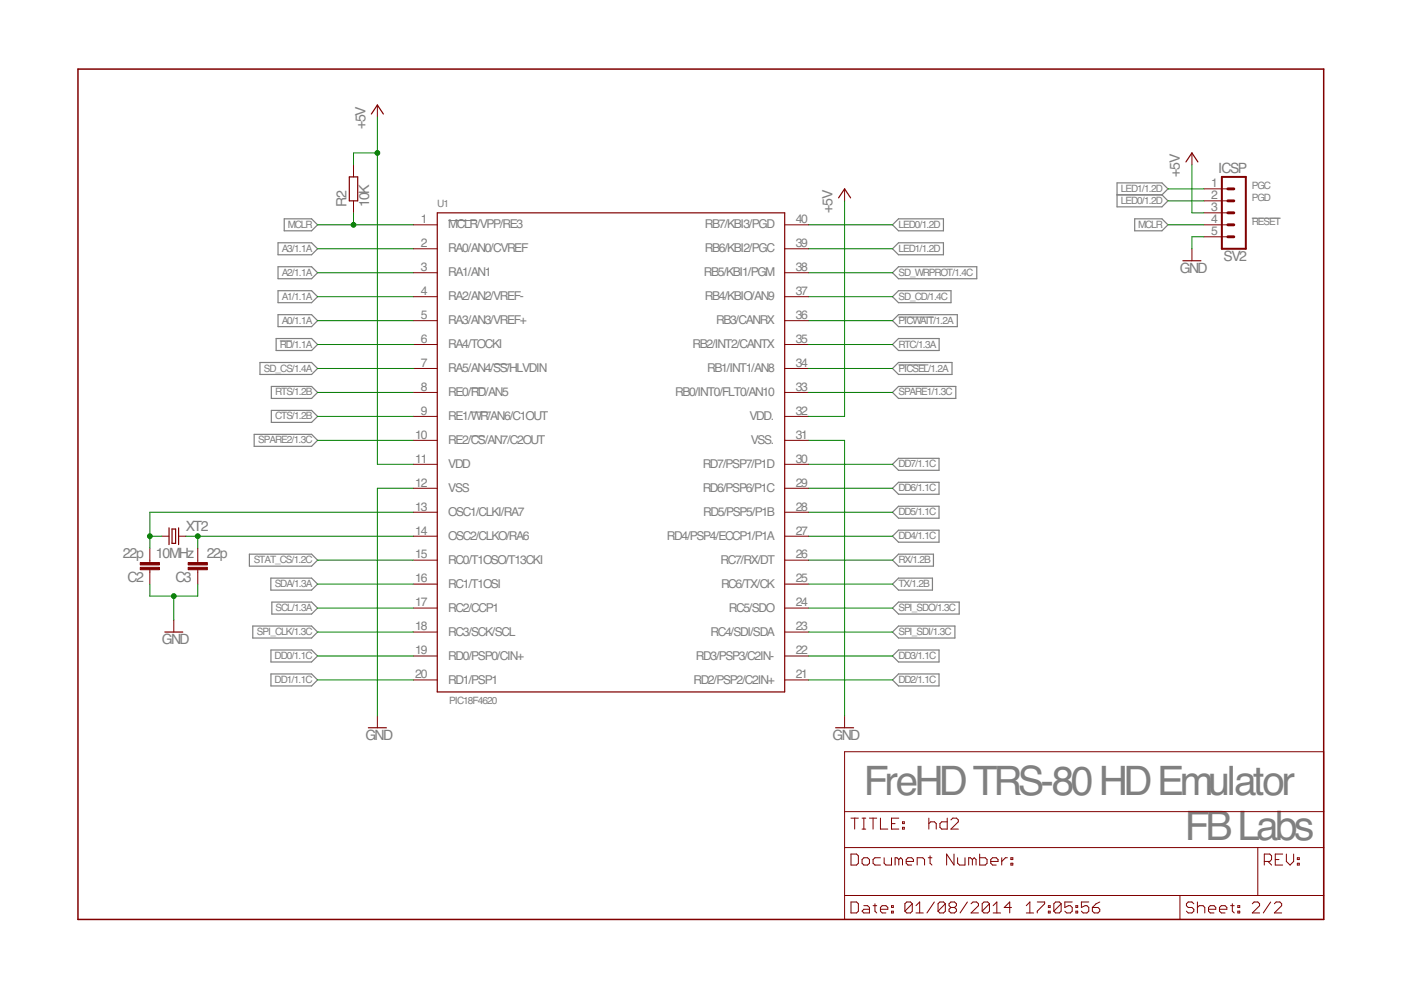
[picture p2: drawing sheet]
<svg xmlns="http://www.w3.org/2000/svg" width="297mm" height="210mm" viewBox="0 0 297 210" stroke-linecap="round" stroke-linejoin="round" font-family="sans-serif">
<path d="M95.1 46.8h6M265.4 46.3h5.9M59.3 72.3h2.6M104.5 77.2h3.5M190.5 77.4h6.3M190.5 67.2h7.4M99.8 82.3h3.1M99.8 87.4h4.1M99.8 92.5h3" fill="none" stroke="#808080" stroke-width=".21"/>
<g fill="none" stroke="#808080" stroke-width=".25">
<path d="M236.8 38.8h9.6l1.2 1.2-1.2 1.3 1.2 1.3-1.2 1.3h-9.6zM58.9 51.5h7.2l1.2 1.2-1.2 1.3h-7.2zM58.9 56.6h7.2l1.2 1.2-1.2 1.3h-7.2zM60.3 46.4h5.8l1.2 1.3-1.2 1.2h-5.8zM189.2 47.7l1.3-1.3h9.5v2.5h-9.5zM189.2 52.7l1.3-1.2h9.5v2.5h-9.5zM189.2 57.8l1.3-1.2h16.6v2.5h-16.6zM236.8 41.3h9.6M240.6 46.4h5.8l1.2 1.3-1.2 1.2h-5.8zM55.1 76.9h11l1.2 1.2-1.2 1.3h-11zM58.5 71.8h7.6l1.2 1.2-1.2 1.3h-7.6zM58.9 61.6h7.2l1.2 1.3-1.2 1.3h-7.2z"/>
<path d="M58.9 66.7h7.2l1.2 1.3-1.2 1.3h-7.2zM189.2 62.9l1.3-1.3h11.1v2.6h-11.1zM189.2 68l1.3-1.3h12.5v2.6h-12.5zM189.2 73l1.3-1.2h8.6v2.5h-8.6zM189.2 78.1l1.3-1.2h11.3v2.5h-11.3zM53.9 92.1h12.2l1.2 1.3-1.2 1.2h-12.2zM57.5 81.9h8.6l1.2 1.3-1.2 1.3h-8.6zM57.5 87h8.6l1.2 1.3-1.2 1.3h-8.6zM189.2 83.2l1.3-1.3h12.1v2.6h-12.1zM189.2 98.4l1.3-1.2h8.6v2.5h-8.6zM52.9 117.5h13.2l1.2 1.3-1.2 1.2h-13.2zM189.2 118.8l1.3-1.3h7.4v2.5h-7.4z"/>
<path d="M189.2 103.5l1.3-1.2h8.6v2.5h-8.6zM189.2 108.6l1.3-1.3h8.6v2.6h-8.6zM189.2 113.7l1.3-1.3h8.6v2.6h-8.6zM53.6 132.7h12.5l1.2 1.3-1.2 1.3h-12.5zM57.4 122.6h8.7l1.2 1.2-1.2 1.3h-8.7zM57.4 137.8h8.7l1.2 1.3-1.2 1.3h-8.7zM57.6 127.7h8.5l1.2 1.2-1.2 1.3h-8.5zM189.2 123.8l1.3-1.2h7.2v2.5h-7.2zM189.2 128.9l1.3-1.2h12.9v2.5h-12.9zM189.2 134l1.3-1.3h12v2.6h-12zM189.2 139.1l1.3-1.3h8.6v2.6h-8.6zM57.4 142.9h8.7l1.2 1.3-1.2 1.2h-8.7z"/>
<path d="M189.2 144.2l1.3-1.3h8.6v2.5h-8.6z"/>
</g>
<path d="M74.1 37.5h1.7v5.1h-1.7zM78.7 24.2l1.3-1.9 1.3 1.9M251.4 34.3l1.3-1.9 1.3 1.9M92.7 45.1h73.7v101.6h-73.7zM177.8 42l1.3-2 1.2 2M250.8 55.3h3.8M35.8 111.9v3.6M36.5 112.2h.7v3h-.7zM37.9 111.9v3.6M34.9 134h3.9M78.1 154.3h3.8M177.2 154.3h3.8" fill="none" stroke="#800000" stroke-width=".25"/>
<g fill="none" stroke="#800000" stroke-width=".21">
<path d="M75 35v2.5M80 22.3v2.5M252.7 32.4v2.6M75 42.6v2.5M87.6 47.7h5.1M87.6 52.7h5.1M87.6 57.8h5.1M166.4 47.7h5M166.4 52.7h5M166.4 57.8h5M179.1 40v2.6M252.7 52.7v2.6"/>
<path d="M255.2 47.7h5.1M255.2 40h5.1M255.2 42.6h5.1M255.2 45.1h5.1M255.2 50.2h5.1M87.6 62.9h5.1M87.6 68h5.1M87.6 73h5.1M87.6 78.1h5.1M166.4 62.9h5M166.4 68h5M166.4 73h5"/>
<path d="M166.4 78.1h5M87.6 83.2h5.1M87.6 88.3h5.1M87.6 93.4h5.1M87.6 98.4h5.1M166.4 83.2h5M166.4 88.3h5M166.4 93.4h5M166.4 98.4h5M31.8 116.2v3.1M34.3 113.7h1.5M37.9 113.7h1.5"/>
<path d="M41.9 116.2v3.1M87.6 103.5h5.1M87.6 108.6h5.1M87.6 113.7h5.1M87.6 118.8h5.1M166.4 103.5h5M166.4 108.6h5M166.4 113.7h5M166.4 118.8h5M31.8 120.8v3M36.9 131.5v2.5M41.9 120.8v3"/>
<path d="M87.6 123.8h5.1M87.6 128.9h5.1M87.6 134h5.1M87.6 139.1h5.1M166.4 123.8h5M166.4 128.9h5M166.4 134h5M166.4 139.1h5M80 151.8v2.5M87.6 144.2h5.1M166.4 144.2h5M179.1 159.4h101.5v35.5h-101.5z"/>
<path d="M179.1 151.8v2.5M179.1 179.7h101.5M179.1 172.1h101.5M180.4 173.5h1.6M181.2 173.5v2.3M182.8 173.5h.8M182.8 175.8h.8M183.2 173.5v2.3M184.3 173.5h1.6M185.1 173.5v2.3M186.7 173.5v2.3h1.5M189 174.6h.8"/>
<path d="M190.6 173.5h-1.6v2.3h1.6M191.3 175.4h.4v.4h-.4zM191.3 174.2h.4v.4h-.4zM196.9 174.6l.4-.4h.8l.4 .4v1.2M196.9 173.5v2.3M200.8 173.5v2.3h-1.1l-.4-.4v-.8l.4-.4h1.1M201.6 173.8l.4-.3h.8l.4 .3v.4l-1.6 1.6h1.6M266.7 179.7v10.2M179.1 189.9h101.5M180.4 181.1h1.2l.4 .4v1.5l-.4 .4h-1.2zM180.4 191.2h1.2l.4 .4v1.6l-.4 .4h-1.2zM182.8 182.2l.4-.3h.7l.4 .3v.8l-.4 .4h-.7l-.4-.4z"/>
<path d="M183.2 192h.7l.4 .4v1.2h-1.1l-.4-.4 .4-.4h1.1M185.1 192h.8M185.5 191.6v1.6l.4 .4M186.7 192.8h1.5v-.4l-.4-.4h-.8l-.3 .4v.8l.3 .4h.8M186.7 181.9h-1.2l-.4 .3v.8l.4 .4h1.2M187.5 181.9v1.1l.3 .4h1.2v-1.5M189 193.2h.4v.4h-.4zM189 192h.4v.4h-.4zM190.6 182.2l-.4-.3h-.4v1.5M190.6 182.2l.4-.3 .3 .3v1.2M190.6 182.2v1.2M192.1 182.6h1.6v-.4l-.4-.3h-.8l-.4 .3v.8l.4 .4h.8"/>
<path d="M193.4 191.6v1.6l-.4 .4h-.7l-.4-.4M193.4 191.6l-.4-.4h-.7l-.4 .4v1.6M193.4 191.6l-1.5 1.6M194.2 193.6h1.5M194.2 192l.8-.8v2.4M194.5 183.4v-1.5h1.1l.4 .3v1.2M196.8 181.9h.8M197.2 181.5v1.5l.4 .4M198.1 191.2l-1.6 2.4M200.4 191.6v1.6l-.4 .4h-.7l-.4-.4M200.4 191.6l-.4-.4h-.7l-.4 .4v1.6M200.4 191.6l-1.5 1.6"/>
<path d="M201.6 192.4l-.4 .4v.4l.4 .4h.8l.4-.4v-.4l-.4-.4M201.6 192.4l-.4-.4v-.4l.4-.4h.8l.4 .4v.4l-.4 .4M201.6 192.4h.8M202.3 181.1v2.3l-1.6-2.3v2.3M203 181.9v1.1l.4 .4h1.2v-1.5M205.1 191.2l-1.5 2.4M205.9 191.6l.4-.4h.8l.4 .4v.4l-1.6 1.6h1.6M206.2 182.2l-.4-.3h-.4v1.5M206.2 182.2v1.2M206.2 182.2l.3-.3 .4 .3v1.2M207.7 181.1v2.3h1.2l.4-.4v-.8l-.4-.3h-1.2M209.8 191.6v1.6l-.4 .4h-.8l-.4-.4"/>
<path d="M209.8 191.6l-.4-.4h-.8l-.4 .4v1.6M209.8 191.6l-1.6 1.6M210.1 182.6h1.5v-.4l-.4-.3h-.8l-.3 .3v.8l.3 .4h.8M210.6 193.6h1.5M210.6 192l.7-.8v2.4M212.4 181.9v1.5M213.6 181.9h-.4l-.8 .7M214.3 183h.4v.4h-.4zM214.3 181.9h.4v.3h-.4zM214.5 192.4h-1.6l1.2-1.2v2.4M217.6 193.6h1.5M217.6 192l.8-.8v2.4"/>
<path d="M219.9 191.2h1.6v.4l-1.6 1.6v.4M222.3 193.2h.4v.4h-.4zM222.3 192h.4v.4h-.4zM225 191.6v1.6l-.4 .4h-.8l-.4-.4M225 191.6l-.4-.4h-.8l-.4 .4v1.6M225 191.6l-1.6 1.6M227.3 191.2h-1.5v1.2l.7-.4h.4l.4 .4v.8l-.4 .4h-.7l-.4-.4M228.1 193.2h.4v.4h-.4zM228.1 192h.4v.4h-.4zM230.8 191.2h-1.5v1.2l.8-.4h.3l.4 .4v.8l-.4 .4h-.7l-.4-.4M231.6 192.4h1.2l.4 .4v.4l-.4 .4h-.8l-.4-.4zM233.2 191.2l-.8 .4-.8 .8"/>
<path d="M250.2 189.9v5M253.1 191.6l-.4-.4h-.8l-.4 .4v.4l.4 .4h.8l.4 .4v.4l-.4 .4h-.8l-.4-.4M253.9 192.4l.4-.4h.8l.3 .4v1.2M253.9 191.2v2.4M256.2 192.8h1.6v-.4l-.4-.4h-.8l-.4 .4v.8l.4 .4h.8M258.6 192.8h1.5v-.4l-.4-.4h-.7l-.4 .4v.8l.4 .4h.7M260.9 192h.8M261.3 191.6v1.6l.4 .4M262.4 193.2h.4v.4h-.4zM262.4 192h.4v.4h-.4zM265.5 191.6l.4-.4h.8l.4 .4v.4l-1.6 1.6h1.6M268.1 182.6h1.1l.4-.4v-.7l-.4-.4h-1.1v2.3"/>
<path d="M268.8 182.6l.8 .8M269.4 191.2l-1.6 2.4M270.2 191.6l.4-.4h.8l.3 .4v.4l-1.5 1.6h1.5M270.4 182.2h.8M271.9 181.1h-1.5v2.3h1.5M272.7 181.1v1.5l.8 .8 .8-.8v-1.5M275.1 183h.4v.4h-.4zM275.1 181.9h.4v.3h-.4z"/>
</g>
<path d="M16.5 14.6h264.1v180.3h-264.1z" fill="none" stroke="#800000" stroke-width=".32"/>
<path d="M259.1 37.5h5v15.2h-5z" fill="none" stroke="#800000" stroke-width=".42"/>
<path d="M260.3 45.1h1.3M260.3 42.6h1.3M260.3 40h1.3M260.3 50.2h1.3M260.3 47.7h1.3" fill="none" stroke="#800000" stroke-width=".61"/>
<g fill="#800000" stroke="#800000" stroke-width=".21">
<path d="M29.7 119.3h4.1v.5h-4.1z"/>
<path d="M29.7 120.3h4.1v.5h-4.1z"/>
<path d="M39.9 119.3h4.1v.5h-4.1z"/>
<path d="M39.9 120.3h4.1v.5h-4.1z"/>
</g>
<g fill="none" stroke="#008000" stroke-width=".21">
<path d="M80 24.8v73.6h7.6M80 32.4h-5v2.6M252.7 35v10.1h2.5M67.3 47.7h20.3M67.3 52.7h20.3M67.3 57.8h20.3M75 45.1v2.6M171.4 47.7h17.8M171.4 52.7h17.8M171.4 57.8h17.8M179.1 42.6v45.7h-7.7M247.6 47.7h7.6"/>
<path d="M247.6 40h7.6M247.6 42.6h7.6M255.2 50.2h-2.5v2.5M67.3 62.9h20.3M67.3 68h20.3M67.3 73h20.3M67.3 78.1h20.3M171.4 62.9h17.8M171.4 68h17.8M171.4 73h17.8M171.4 78.1h17.8M67.3 88.3h20.3"/>
<path d="M67.3 93.4h20.3M67.3 83.2h20.3M171.4 98.4h17.8M171.4 93.4h7.7v58.4M171.4 83.2h17.8M31.8 113.7h2.5M39.4 113.7h48.2M41.9 113.7v2.5M67.3 118.8h20.3M87.6 103.5h-7.6v48.3M87.6 108.6h-55.8v7.6M171.4 103.5h17.8"/>
<path d="M171.4 113.7h17.8M171.4 108.6h17.8M171.4 118.8h17.8M31.8 123.8v2.6h10.1v-2.6M36.9 126.4v5.1M67.3 123.8h20.3M67.3 128.9h20.3M67.3 134h20.3M67.3 139.1h20.3M171.4 123.8h17.8M171.4 128.9h17.8M171.4 134h17.8"/>
<path d="M171.4 139.1h17.8M67.3 144.2h20.3M171.4 144.2h17.8"/>
</g>
<g fill="#008000" stroke="#008000" stroke-width=".21">
<circle cx="80" cy="32.4" r=".51"/>
<circle cx="36.9" cy="126.4" r=".51"/>
<circle cx="75" cy="47.7" r=".51"/>
<circle cx="31.8" cy="113.7" r=".51"/>
<circle cx="41.9" cy="113.7" r=".51"/>
</g>
<g font-size="8.6" fill="#808080">
<text x="183.1" y="168.5">FreHDTRS-80HDEmulator</text>
<text x="251.2" y="178.2">FBLabs</text>
</g>
<g font-size="3" fill="#808080">
<text x="77.5" y="27.3" transform="rotate(-90 77.5 27.3)">+5V</text>
<text x="250.2" y="37.5" transform="rotate(-90 250.2 37.5)">+5V</text>
<text x="258.3" y="36.7">ICSP</text>
<text x="73.4" y="43.9" transform="rotate(-90 73.4 43.9)">R2</text>
<text x="78.2" y="43.9" transform="rotate(-90 78.2 43.9)">10K</text>
<text x="176.5" y="45.1" transform="rotate(-90 176.5 45.1)">+5V</text>
<text x="250.2" y="57.8">GND</text>
<text x="259.4" y="55.3">SV2</text>
<text x="39.4" y="112.7">XT2</text>
<text x="26.1" y="118.4">22p</text>
<text x="33" y="118.3">10MHz</text>
<text x="43.8" y="118.4">22p</text>
<text x="27" y="123.5">C2</text>
<text x="37.2" y="123.5">C3</text>
<text x="34.3" y="136.5">GND</text>
<text x="77.5" y="156.9">GND</text>
<text x="176.5" y="156.9">GND</text>
</g>
<g font-size="2.6" fill="#808080">
<text x="256.8" y="39.7">1</text>
<text x="89.2" y="47.3">1</text>
<text x="168.7" y="47.3">40</text>
<text x="256.8" y="42.2">2</text>
<text x="256.8" y="44.8">3</text>
<text x="256.8" y="47.3">4</text>
<text x="89.2" y="52.4">2</text>
<text x="95.1" y="48.4">MCLR/VPP/RE3</text>
<text x="95.1" y="53.5">RA0/AN0/CVREF</text>
<text x="149.4" y="53.5">RB6/KBI2/PGC</text>
<text x="149.4" y="48.4">RB7/KBI3/PGD</text>
<text x="168.7" y="52.4">39</text>
<text x="256.8" y="49.8">5</text>
<text x="89.2" y="57.5">3</text>
<text x="95.1" y="58.6">RA1/AN1</text>
<text x="149.2" y="58.6">RB5/KBI1/PGM</text>
<text x="168.7" y="57.5">38</text>
<text x="89.2" y="62.5">4</text>
<text x="95.1" y="63.7">RA2/AN2/VREF-</text>
<text x="149.4" y="63.7">RB4/KBIO/AN9</text>
<text x="168.7" y="62.5">37</text>
<text x="89.2" y="67.6">5</text>
<text x="95.1" y="68.7">RA3/AN3/VREF+</text>
<text x="151.8" y="68.7">RB3/CANRX</text>
<text x="168.7" y="67.6">36</text>
<text x="89.2" y="72.7">6</text>
<text x="89.2" y="77.8">7</text>
<text x="95.1" y="73.8">RA4/TOCKI</text>
<text x="146.8" y="73.8">RB2/INT2/CANTX</text>
<text x="168.7" y="77.8">34</text>
<text x="168.7" y="72.7">35</text>
<text x="89.2" y="82.9">8</text>
<text x="95.1" y="78.9">RA5/AN4/SS/HLVDIN</text>
<text x="95.1" y="84">RE0/RD/AN5</text>
<text x="143.1" y="84">RB0/INT0/FLT0/AN10</text>
<text x="149.9" y="78.9">RB1/INT1/AN8</text>
<text x="168.7" y="82.9">33</text>
<text x="89.2" y="87.9">9</text>
<text x="95.1" y="89.1">RE1/WR/AN6/C1OUT</text>
<text x="158.9" y="89.1">VDD.</text>
<text x="168.7" y="87.9">32</text>
<text x="88" y="93">10</text>
<text x="95.1" y="94.1">RE2/CS/AN7/C2OUT</text>
<text x="159.2" y="94.1">VSS.</text>
<text x="168.7" y="93">31</text>
<text x="88" y="98.1">11</text>
<text x="95.1" y="99.2">VDD</text>
<text x="149" y="99.2">RD7/PSP7/P1D</text>
<text x="168.7" y="98.1">30</text>
<text x="88" y="103.2">12</text>
<text x="95.1" y="104.3">VSS</text>
<text x="149" y="104.3">RD6/PSP6/P1C</text>
<text x="168.7" y="103.2">29</text>
<text x="88" y="108.3">13</text>
<text x="88" y="113.3">14</text>
<text x="95.1" y="109.4">OSC1/CLKI/RA7</text>
<text x="149.1" y="109.4">RD5/PSP5/P1B</text>
<text x="168.7" y="113.3">27</text>
<text x="168.7" y="108.3">28</text>
<text x="88" y="118.4">15</text>
<text x="95.1" y="114.4">OSC2/CLKO/RA6</text>
<text x="95.1" y="119.5">RC0/T1OSO/T13CKI</text>
<text x="141.4" y="114.4">RD4/PSP4/ECCP1/P1A</text>
<text x="152.7" y="119.5">RC7/RX/DT</text>
<text x="168.7" y="118.4">26</text>
<text x="88" y="123.5">16</text>
<text x="95.1" y="124.6">RC1/T1OSI</text>
<text x="152.9" y="124.6">RC6/TX/CK</text>
<text x="168.7" y="123.5">25</text>
<text x="88" y="128.6">17</text>
<text x="95.1" y="129.7">RC2/CCP1</text>
<text x="154.5" y="129.7">RC5/SDO</text>
<text x="168.7" y="128.6">24</text>
<text x="88" y="133.6">18</text>
<text x="95.1" y="134.8">RC3/SCK/SCL</text>
<text x="150.6" y="134.8">RC4/SDI/SDA</text>
<text x="168.7" y="133.6">23</text>
<text x="88" y="138.7">19</text>
<text x="88" y="143.8">20</text>
<text x="95.1" y="139.8">RD0/PSP0/CIN+</text>
<text x="147.5" y="139.8">RD3/PSP3/C2IN-</text>
<text x="168.7" y="143.8">21</text>
<text x="168.7" y="138.7">22</text>
<text x="95.1" y="144.9">RD1/PSP1</text>
<text x="147" y="144.9">RD2/PSP2/C2IN+</text>
</g>
<g font-size="2.1" fill="#808080">
<text x="237.6" y="40.7">LED1/1.2D</text>
<text x="265.4" y="40">PGC</text>
<text x="92.7" y="43.9">U1</text>
<text x="237.6" y="43.2">LED0/1.2D</text>
<text x="265.4" y="42.6">PGD</text>
<text x="265.4" y="47.7">RESET</text>
<text x="59.7" y="53.4">A3/1.1A</text>
<text x="61" y="48.3">MCLR</text>
<text x="190.5" y="53.4">LED1/1.2D</text>
<text x="190.5" y="48.3">LED0/1.2D</text>
<text x="241.3" y="48.3">MCLR</text>
<text x="59.7" y="58.5">A2/1.1A</text>
<text x="190.5" y="58.5">SD_WRPROT/1.4C</text>
<text x="59.7" y="63.5">A1/1.1A</text>
<text x="190.5" y="63.5">SD_CD/1.4C</text>
<text x="59.7" y="68.6">A0/1.1A</text>
<text x="190.5" y="68.6">PICWAIT/1.2A</text>
<text x="59.3" y="73.7">RD/1.1A</text>
<text x="190.5" y="73.7">RTC/1.3A</text>
<text x="56" y="78.8">SD_CS/1.4A</text>
<text x="58.3" y="83.8">RTS/1.2B</text>
<text x="190.5" y="83.8">SPARE1/1.3C</text>
<text x="190.5" y="78.8">PICSEL/1.2A</text>
<text x="58.3" y="88.9">CTS/1.2B</text>
<text x="54.8" y="94">SPARE2/1.3C</text>
<text x="190.5" y="99.1">DD7/1.1C</text>
<text x="190.5" y="104.2">DD6/1.1C</text>
<text x="190.5" y="109.2">DD5/1.1C</text>
<text x="53.8" y="119.4">STAT_CS/1.2C</text>
<text x="190.5" y="119.4">RX/1.2B</text>
<text x="190.5" y="114.3">DD4/1.1C</text>
<text x="58.2" y="124.5">SDA/1.3A</text>
<text x="190.5" y="124.5">TX/1.2B</text>
<text x="58.4" y="129.6">SCL/1.3A</text>
<text x="190.5" y="129.6">SPI_SDO/1.3C</text>
<text x="54.5" y="134.6">SPI_CLK/1.3C</text>
<text x="190.5" y="134.6">SPI_SDI/1.3C</text>
<text x="58.2" y="139.7">DD0/1.1C</text>
<text x="190.5" y="139.7">DD3/1.1C</text>
<text x="58.2" y="144.8">DD1/1.1C</text>
<text x="95.3" y="149.2">PIC18F4620</text>
<text x="190.5" y="144.8">DD2/1.1C</text>
</g>
</svg>
